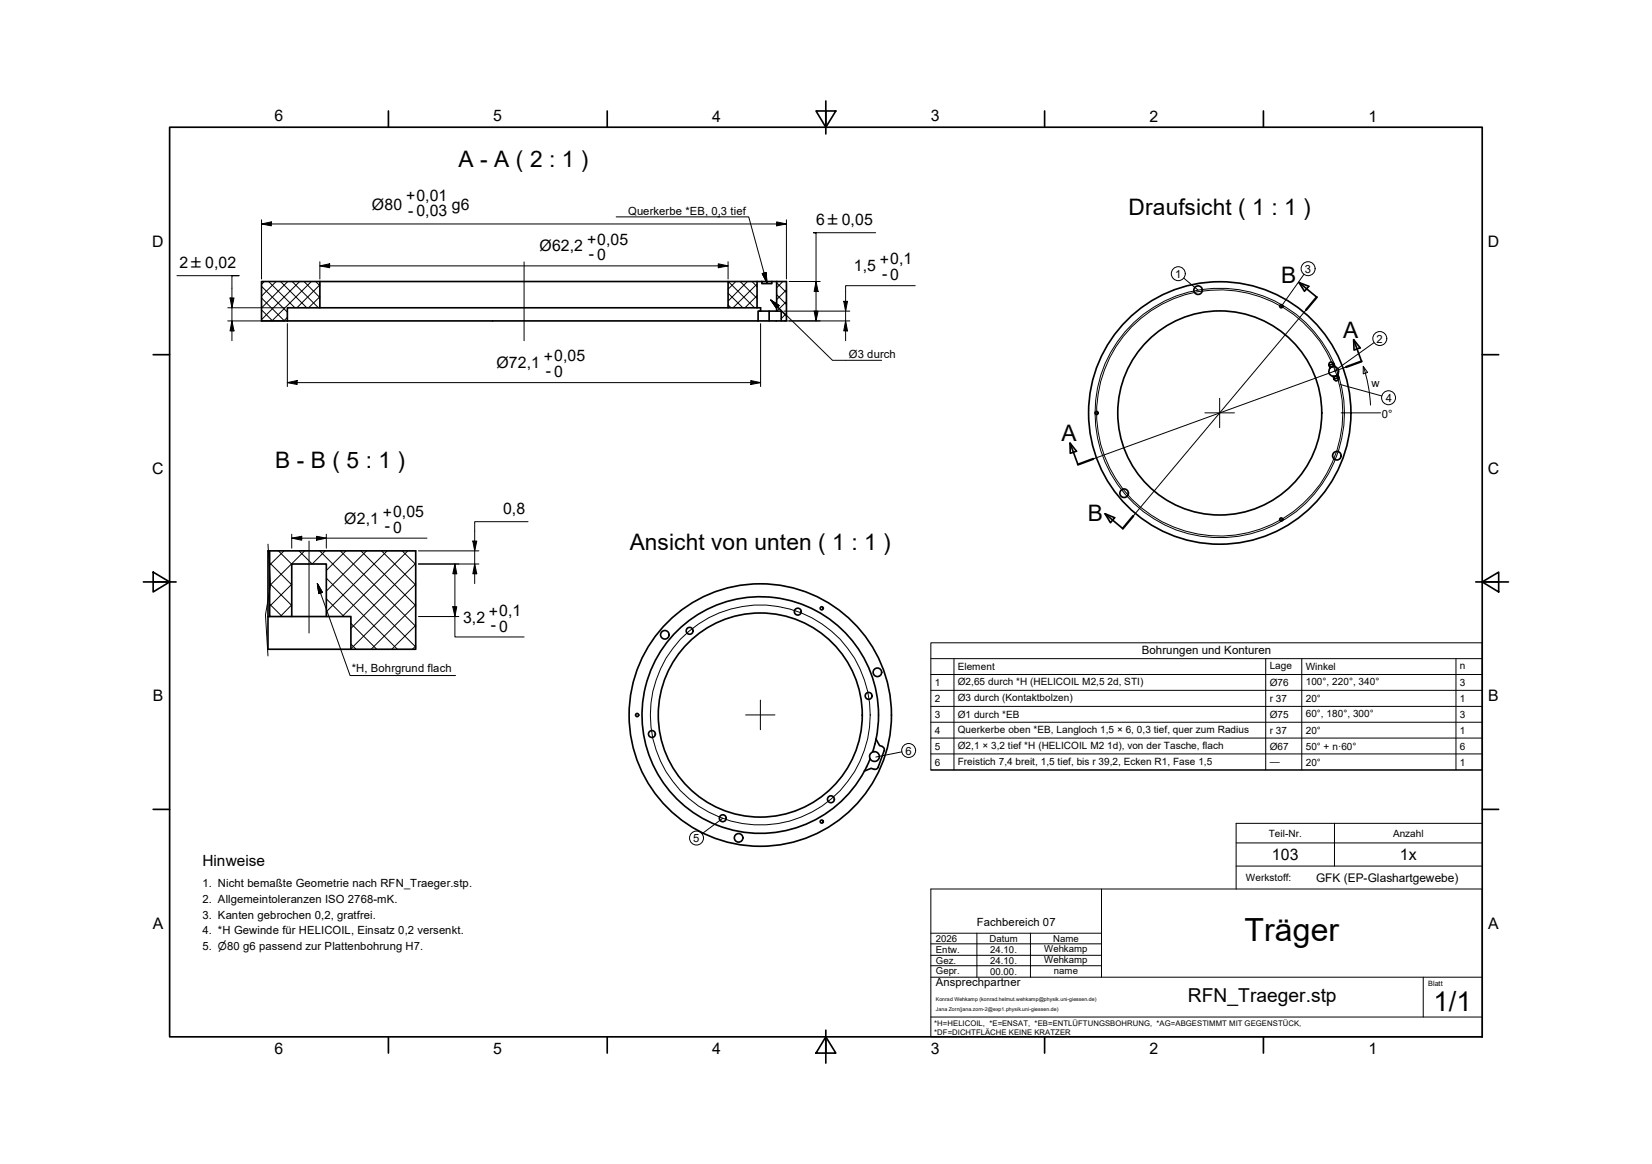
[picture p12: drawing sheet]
<svg xmlns="http://www.w3.org/2000/svg" width="503mm" height="355mm" viewBox="0 0 503 355" stroke-linecap="round" stroke-linejoin="round" font-family="sans-serif">
<!-- layer: BEMASSUNG -->
<g fill="#000">
<path d="M79.7 68.2l3-.6v1.2zM236.7 67.6l2.9 .6-2.9 .6zM70.1 90.8h1.2l-.6 2.9zM97.5 81l3-.7v1.3zM218.9 80.3l3 .7-3 .6zM232.3 83.3l1.2-.3 .2 3.1zM234.9 91.4l2.5 1.6-.8 .9zM248.1 94.8h1.2l-.6 2.9zM248.7 85.7l.6 3.1h-1.2zM257.1 91.8h1.2l-.6 3zM70.7 97.7l.6 3.1h-1.2zM87.6 116.5l3-.6v1.2z"/>
<path d="M228.8 115.9l3 .6-3 .6zM257.7 97.7l.6 3.1h-1.2zM88.9 163.9l3-.6v1.2zM96.5 163.3l2.9 .6-2.9 .6zM138.6 171.8l.6 3h-1.2zM144.1 164.8h1.2l-.6 3zM144.7 171.8l.6 3h-1.2zM96.7 177.8l1.5 2.6-1 .4zM138 184.8h1.2l-.6 3z"/>
</g>
<g fill="none" stroke="#000" stroke-width=".3">
<path d="M79.7 68.2l3-.6v1.2zM79.7 68.2h159.9M79.7 67v18M97.5 79.7v5.3M187.8 66.1h31.6M218.7 66.1h9.5l5.5 20-1.4-2.8 1.2-.3 .2 3.1M221.9 79.7v5.3M236.7 67.6l2.9 .6-2.9 .6zM239.6 67v18M266.8 70.9h-18.9h.8v26.8M53.9 84h18.9h-2.1v19.8M69.4 97.7h17.4"/>
<path d="M69.4 93.7h17.4M70.1 90.8h1.2l-.6 2.9zM70.7 97.7l.6 3.1h-1.2zM87.6 98.6v19.2M97.5 81l3-.7v1.3zM97.5 81h124.4M218.9 80.3l3 .7-3 .6zM231.8 98.6v19.2M232.3 83.3l1.2-.3 .2 3.1zM234.9 91.4l1.7 2.5 .8-.9-2.5-1.6 18.8 18.3h15M234.9 91.4l2.5 1.6-.8 .9zM238.9 97.7h20.1"/>
<path d="M238.9 94.8h20.1M240.5 85.7h9.4M248.1 94.8h1.2l-.6 2.9zM248.7 85.7l.6 3.1h-1.2zM257.1 91.8h1.2l-.6 3zM257.7 97.7l.6 3.1h-1.2zM278.9 87h-21.2v16.8M360.7 84.7l4.4 3.6M397.4 83.5l-6.9 9.8M87.6 116.5l3-.6v1.2zM87.6 116.5h144.2M228.8 115.9l3 .6-3 .6z"/>
<path d="M408.4 117.1l12.7 3.5M415.4 111.6l1.4 1.8-1.4 .5zM415.5 111.6l1.3 5.3 .8 6.5M418.7 104.4l-12.2 8.7M160.9 158.9h-16.2v18.9M88.9 163.9l3-.6v1.2zM88.9 163.9h41.2M88.9 162.7v4.3M96.5 163.3l2.9 .6-2.9 .6zM96.7 177.8l.5 3 1-.4-1.5-2.6 10 28h32.1M96.7 177.8l1.5 2.6-1 .4zM99.4 162.7v4.3"/>
<path d="M127.5 171.8h18.4M127.5 167.8h18.4M138.6 171.8l.6 3h-1.2zM138.6 171.8v22.2h21.1M144.1 164.8h1.2l-.6 3zM144.7 171.8l.6 3h-1.2zM127.5 187.8h12.3M138 184.8h1.2l-.6 3zM274.8 229l-7.9 1.6M220.2 249.3l-6.3 4.7"/>
<circle cx="359.1" cy="83.4" r="2.13"/>
<circle cx="398.6" cy="81.8" r="2.13"/>
<circle cx="420.5" cy="103.1" r="2.13"/>
<circle cx="423.1" cy="121.1" r="2.13"/>
<circle cx="276.9" cy="228.6" r="2.13"/>
<circle cx="212.2" cy="255.3" r="2.13"/>
</g>
<!-- layer: MITTELLINIE -->
<g fill="none" stroke="#000" stroke-width=".3">
<path d="M159.7 79.8v24M398 94.4l-52.7 62.8M410.2 111.8l-77.1 28M367.2 125.8h9M371.7 121.3v9M408.7 125.8h12M94.2 164.8v28M227.2 217.8h9M231.7 213.3v9"/>
<circle cx="371.7" cy="125.8" r="37.5"/>
<circle cx="371.7" cy="125.8" r="38"/>
<circle cx="231.7" cy="217.8" r="33.5"/>
</g>
<!-- layer: RAHMEN -->
<g fill="none" stroke="#000" stroke-width=".51">
<path d="M51.7 38.8h400v277h-400zM118.4 33.8v5M185 33.8v5M248.7 33.8h6l-3 5zM251.7 30.8v10M318.3 33.8v5M385 33.8v5M46.7 108h5M451.7 108h5M43.7 177.2h10M46.7 174.3l5 2.9-5 3.1zM449.7 177.2h10"/>
<path d="M451.7 177.2l5-2.9v6zM46.7 246.5h5M451.7 246.5h5M118.4 315.8v5M185 315.8v5M251.7 315.8l3 5h-6zM251.7 313.8v10M318.3 315.8v5M385 315.8v5"/>
</g>
<!-- layer: SCHNITTLINIE -->
<path d="M395.9 86.1l2.9 1.1-1.3 1.5zM395.9 86.1l5.4 4.4M412.5 103.5l2 2.4-1.9 .7zM412.5 103.5l2.4 6.6M326.1 135l1.9 2.4-1.9 .7zM326.1 135l2.4 6.5M336.7 156.5l3 1.2-1.3 1.5zM336.7 156.5l5.4 4.5" fill="none" stroke="#000" stroke-width=".51"/>
<path d="M401.3 90.5l-3.3 3.9M414.9 110.1l-4.7 1.7M333.1 139.8l-4.6 1.7M345.3 157.2l-3.2 3.8" fill="none" stroke="#000" stroke-width=".7"/>
<!-- layer: SCHRIFTFELD -->
<g fill="none" stroke="#000" stroke-width=".3">
<path d="M283.7 195.8h168v38.7h-168zM283.7 220h168M283.7 215.2h168M283.7 210.3h168M283.7 205.4h168M283.7 200.6h168M290.7 200.6v33.9M385.7 200.6v33.9M396.7 200.6v33.9M443.7 200.6v33.9M283.7 234.5h168M283.7 229.6h168"/>
<path d="M283.7 224.8h168M376.7 256.8h75M406.7 250.8v13M451.7 250.8h-75v20M283.7 270.8h168v45h-168zM335.7 270.8v26.8M376.7 263.8h75M283.7 294.2h52M283.7 291h52M283.7 287.5h52M283.7 284.2h52M283.7 297.6h168"/>
<path d="M297.7 284.2v13.4M314 284.2v13.4M433.7 297.6v12.2M283.7 309.8h168"/>
</g>
<!-- layer: SICHTKANTE -->
<g fill="none" stroke="#000" stroke-width=".51">
<path d="M79.7 85.7h17.8v8h-9.9v4h-7.9zM87.6 97.7h143.4M97.5 85.7h142.1v12h-8.6M221.9 93.7h9.9v1.1h-.8v2.9M221.9 85.7v8h-124.4M230.7 85.7v8M231.8 94.8h4.9M232.2 85.7v.7h3v-.7M234.4 94.8v2.9M236.7 85.7v9.1h1.4v2.9M406.2 114.6l.3 .9M406.7 111.7l-.3-.9-1.4 .5 .3 .9"/>
<path d="M406.9 114.5l-.7 .1M406.9 114.5a1.49 1.49 0 0 0 .7-2.3 1.49 1.49 0 0 0-2.5 .2 1.49 1.49 0 0 0 1.1 2.2M406.9 114.6a.73 .73 0 0 1 1 .4 .73 .73 0 0 1-.5 .9 .73 .73 0 0 1-.9-.4M406.9 114.6l-.4 .3v.6M407.6 114.1l.3 .9-1.4 .5M81.7 167.8h45v30h-45zM82.2 167.8v20h6.7v-16h10.5v16h7.5v10M81.7 187.8h.5M88.9 187.8h10.5M266.3 234.3l-.8-.3-2.1 .8M267 225.1l1 2 .9 .3M267 225.1a36 36 0 0 0-44.6-42.1 36 36 0 0 0-17.7 58.7 36 36 0 0 0 60.4-10.5"/>
<path d="M267 225.1l-1.1 3.9M267.6 233.7a.98 .98 0 0 1-1.3 .6M268.8 227.4a.98 .98 0 0 1 .6 1.3M269.4 228.6l-1.8 5.1"/>
<circle cx="365.1" cy="88.4" r="1.3"/>
<circle cx="390.4" cy="93.3" r=".48"/>
<circle cx="405.7" cy="111" r=".73"/>
<circle cx="334.2" cy="125.8" r=".48"/>
<circle cx="371.7" cy="125.8" r="40"/>
<circle cx="371.7" cy="125.8" r="31.1"/>
<circle cx="407.4" cy="138.8" r="1.3"/>
<circle cx="342.6" cy="150.2" r="1.3"/>
<circle cx="390.4" cy="158.2" r=".48"/>
<circle cx="202.6" cy="193.3" r="1.3"/>
<circle cx="210.2" cy="192.1" r="1.05"/>
<circle cx="243.1" cy="186.3" r="1.05"/>
<circle cx="250.4" cy="185.3" r=".48"/>
<circle cx="194.2" cy="217.8" r=".48"/>
<circle cx="231.7" cy="217.8" r="40"/>
<circle cx="231.7" cy="217.8" r="31.1"/>
<circle cx="264.7" cy="212" r="1.05"/>
<circle cx="267.4" cy="204.8" r="1.3"/>
<circle cx="198.7" cy="223.6" r="1.05"/>
<circle cx="266.5" cy="230.4" r="1.49"/>
<circle cx="220.2" cy="249.2" r="1.05"/>
<circle cx="225.1" cy="255.2" r="1.3"/>
<circle cx="250.4" cy="250.2" r=".48"/>
<circle cx="253.2" cy="243.4" r="1.05"/>
</g>
<!-- layer: TEXT -->
<path d="M81.7 165.8l.7 12.5-1.5 9 .8 12.5" fill="none" stroke="#000" stroke-width=".3"/>
<!-- layer: SCHRAFFUR -->
<g fill="none" stroke="#000" stroke-width=".3">
<path d="M79.7 87.2l7.9 7.9M79.7 90.8l7 6.9M79.7 94.4l3.4 3.3M80.5 85.7l-.8 .9M81.9 85.7l8 8M84.1 85.7l-4.4 4.5M85.5 85.7l8 8M87.6 96.7l-1.1 1M87.7 85.7l-8 8.1M89 85.7l8 8M91.3 85.7l-11.6 11.7M92.6 85.7l4.9 4.9"/>
<path d="M94.9 85.7l-12 12M96.2 85.7l1.3 1.3M97.5 90.4l-3.5 3.3M97.5 86.8l-7 6.9M221.9 89.3l4.5 4.4M221.9 92.9l.9 .8M221.9 85.7l8 8M224.2 85.7l-2.3 2.4M225.6 85.7l5.1 5.2M227.8 85.7l-5.9 6M229.2 85.7l1.5 1.6M230.7 93.7h-.1"/>
<path d="M230.7 90.1l-3.7 3.6M230.7 86.5l-7.3 7.2M236.7 86.1l2.9 3M236.7 89.7l2.9 3M236.7 93.3l2.9 3M238.6 85.7l-1.9 2M239.6 95.5l-1.5 1.5M239.6 91.8l-2.9 3M239.6 88.3l-2.9 3M82.2 171.4l6.7 6.7M82.2 177.7l6.7 6.7M84.8 167.8l4.1 4.1"/>
<path d="M86.6 167.8l-4.4 4.3M88.9 177.9l-6.7 6.8M91.1 167.8l4 4 4-4M92.8 167.8l-10.6 10.6M97.4 167.8l29.3 29.3M99.4 176.1l21.7 21.7M103.7 167.8l23 23M105.4 167.8l-6 6M110 167.8l16.7 16.7M111.7 167.8l-12.3 12.2M116.3 167.8l10.4 10.4M118 167.8l-18.6 18.5"/>
<path d="M122.6 167.8l4.1 4.1M124.3 167.8l-20 20M126.7 177.9l-19.8 19.7M126.7 171.6l-19.8 19.8M82.2 184l3.8 3.8M88.9 184.2l-3.5 3.6M99.4 182.4l5.4 5.4M106.9 189.9l7.9 7.9M106.9 196.2l1.6 1.6M126.7 196.7l-1 1.1M126.7 190.5l-7.3 7.3M126.7 184.2l-13.6 13.6"/>
</g>
<text font-size="9.7" x="379.3" y="286.7">Träger</text>
<text font-size="8.3" x="436.9" y="308">1/1</text>
<g font-size="6.9">
<text x="139.8" y="50.8">A - A ( 2 : 1 )</text>
<text x="343.9" y="65.6">Draufsicht ( 1 : 1 )</text>
<text x="390.4" y="86.1">B</text>
<text x="409.3" y="102.8">A</text>
<text x="323.5" y="134.3">A</text>
<text x="83.9" y="142.6">B - B ( 5 : 1 )</text>
<text x="331.5" y="158.6">B</text>
<text x="191.9" y="167.6">Ansicht von unten ( 1 : 1 )</text>
</g>
<text font-size="5.8" x="362" y="305.3">RFN_Traeger.stp</text>
<g font-size="4.8">
<text x="83.6" y="37">6</text>
<text x="150.3" y="37">5</text>
<text x="217" y="37">4</text>
<text x="283.7" y="37">3</text>
<text x="350.3" y="37">2</text>
<text x="417" y="37">1</text>
<text x="113.3" y="63.8">Ø80</text>
<text x="123.8" y="61.4">+0,01</text>
<text x="124.3" y="65.7">- 0,03</text>
<text x="137.7" y="63.8">g6</text>
<text x="248.7" y="68.6">6 ±0,05</text>
<text x="46.4" y="75.1">D</text>
<text x="164.4" y="76.6">Ø62,2</text>
<text x="178.9" y="74.8">+0,05</text>
<text x="453.4" y="75.1">D</text>
<text x="54.7" y="81.7">2 ±0,02</text>
<text x="179.5" y="78.8">- 0</text>
<text x="260.2" y="82.6">1,5</text>
<text x="268.2" y="80.9">+0,1</text>
<text x="268.8" y="84.9">- 0</text>
<text x="151.3" y="112.2">Ø72,1</text>
<text x="165.7" y="110.4">+0,05</text>
<text x="166.3" y="114.4">- 0</text>
<text x="46.4" y="144.4">C</text>
<text x="453.4" y="144.4">C</text>
<text x="104.9" y="159.5">Ø2,1</text>
<text x="116.6" y="157.8">+0,05</text>
<text x="117.3" y="161.8">- 0</text>
<text x="153.3" y="156.6">0,8</text>
<text x="141.1" y="189.6">3,2</text>
<text x="149" y="187.9">+0,1</text>
<text x="149.6" y="191.9">- 0</text>
<text x="46.5" y="213.6">B</text>
<text x="453.5" y="213.6">B</text>
<text x="387.6" y="262">103</text>
<text x="426.6" y="262">1x</text>
<text x="46.5" y="282.9">A</text>
<text x="453.5" y="282.9">A</text>
<text x="83.6" y="321">6</text>
<text x="150.3" y="321">5</text>
<text x="217" y="321">4</text>
<text x="283.7" y="321">3</text>
<text x="350.3" y="321">2</text>
<text x="417" y="321">1</text>
</g>
<text font-size="4.7" x="61.7" y="263.8">Hinweise</text>
<text font-size="3.6" x="401.1" y="268.8">GFK (EP-Glashartgewebe)</text>
<text font-size="3.5" x="347.9" y="199.1">Bohrungen und Konturen</text>
<g font-size="3.4">
<text x="191.4" y="65.4">Querkerbe *EB, 0,3 tief</text>
<text x="397.6" y="83.1">3</text>
<text x="358.1" y="84.6">1</text>
<text x="419.5" y="104.4">2</text>
<text x="258.7" y="109">Ø3 durch</text>
<text x="418" y="117.8">w</text>
<text x="422.3" y="122.3">4</text>
<text x="421.1" y="127.2">0°</text>
<text x="107.2" y="204.7">*H, Bohrgrund flach</text>
<text x="276" y="229.8">6</text>
<text x="211.3" y="256.5">5</text>
<text x="61.7" y="270.3">1. Nicht bemaßte Geometrie nach RFN_Traeger.stp.</text>
<text x="61.7" y="275">2. Allgemeintoleranzen ISO 2768-mK.</text>
<text x="61.7" y="279.8">3. Kanten gebrochen 0,2, gratfrei.</text>
<text x="61.7" y="284.5">4. *H Gewinde für HELICOIL, Einsatz 0,2 versenkt.</text>
<text x="297.6" y="282">Fachbereich 07</text>
<text x="61.7" y="289.3">5. ⌀80 g6 passend zur Plattenbohrung H7.</text>
<text x="285.2" y="300.4">Ansprechpartner</text>
</g>
<g font-size="3">
<text x="386.9" y="203.8">Lage</text>
<text x="444.9" y="203.9">n</text>
<text x="284.9" y="209">1</text>
<text x="291.9" y="204.1">Element</text>
<text x="291.9" y="208.7">Ø2,65 durch *H (HELICOIL M2,5</text>
<text x="337.5" y="208.7">2d, STI)</text>
<text x="386.9" y="209">Ø76</text>
<text x="397.9" y="204.1">Winkel</text>
<text x="397.9" y="208.7">100°, 220°, 340°</text>
<text x="444.9" y="208.9">3</text>
<text x="284.9" y="213.8">2</text>
<text x="291.9" y="213.5">Ø3 durch (Kontaktbolzen)</text>
<text x="386.9" y="213.8">r 37</text>
<text x="397.9" y="213.8">20°</text>
<text x="444.9" y="213.8">1</text>
<text x="284.9" y="218.7">3</text>
<text x="291.9" y="218.7">Ø1 durch *EB</text>
<text x="386.9" y="218.7">Ø75</text>
<text x="397.9" y="218.5">60°, 180°, 300°</text>
<text x="444.9" y="218.7">3</text>
<text x="284.9" y="223.5">4</text>
<text x="291.9" y="223.2">Querkerbe oben *EB, Langloch 1,5 × 6, 0,3 tief, quer zum Radius</text>
<text x="386.9" y="223.5">r 37</text>
<text x="397.9" y="223.5">20°</text>
<text x="444.9" y="223.5">1</text>
<text x="284.9" y="228.3">5</text>
<text x="284.9" y="233.2">6</text>
<text x="291.9" y="228">Ø2,1 × 3,2 tief *H (HELICOIL M2</text>
<text x="291.9" y="233">Freistich 7,4 breit, 1,5 tief, bis r 39,2, Ecken R1, Fase 1,5</text>
<text x="337.4" y="228">1d), von der Tasche, flach</text>
<text x="386.9" y="228.3">Ø67</text>
<text x="386.9" y="232.9">—</text>
<text x="397.9" y="228.4">50° + n·60°</text>
<text x="397.9" y="233.2">20°</text>
<text x="444.9" y="228.3">6</text>
<text x="444.9" y="233.2">1</text>
<text x="386.7" y="254.8">Teil-Nr.</text>
<text x="424.5" y="254.8">Anzahl</text>
<text x="379.7" y="268.4">Werkstoff:</text>
</g>
<g font-size="2.9">
<text x="285.2" y="286.9">2026</text>
<text x="301.5" y="286.9">Datum</text>
<text x="320.9" y="286.9">Name</text>
<text x="285.2" y="290.3">Entw.</text>
<text x="285.2" y="293.6">Gez.</text>
<text x="301.8" y="293.6">24.10.</text>
<text x="301.8" y="290.3">24.10.</text>
<text x="318.2" y="293.3">Wehkamp</text>
<text x="318.2" y="290">Wehkamp</text>
<text x="285.2" y="296.7">Gepr.</text>
<text x="301.8" y="296.9">00.00.</text>
<text x="321.2" y="296.7">name</text>
</g>
<g font-size="2.3">
<text x="284.7" y="312.4">*H=HELICOIL, *E=ENSAT, *EB=ENTLÜFTUNGSBOHRUNG, *AG=ABGESTIMMT MIT GEGENSTÜCK,</text>
<text x="284.7" y="315.2">*DF=DICHTFLÄCHE KEINE KRATZER</text>
</g>
<text font-size="2.2" x="435.2" y="300.2">Blatt</text>
<g font-size="1.6">
<text x="285.2" y="305">Konrad Wehkamp (konrad.helmut.wehkamp@physik.uni-giessen.de)</text>
<text x="285.2" y="308">Jana Zorn(jana.zorn-2@exp1.physik.uni-giessen.de)</text>
</g>
</svg>
